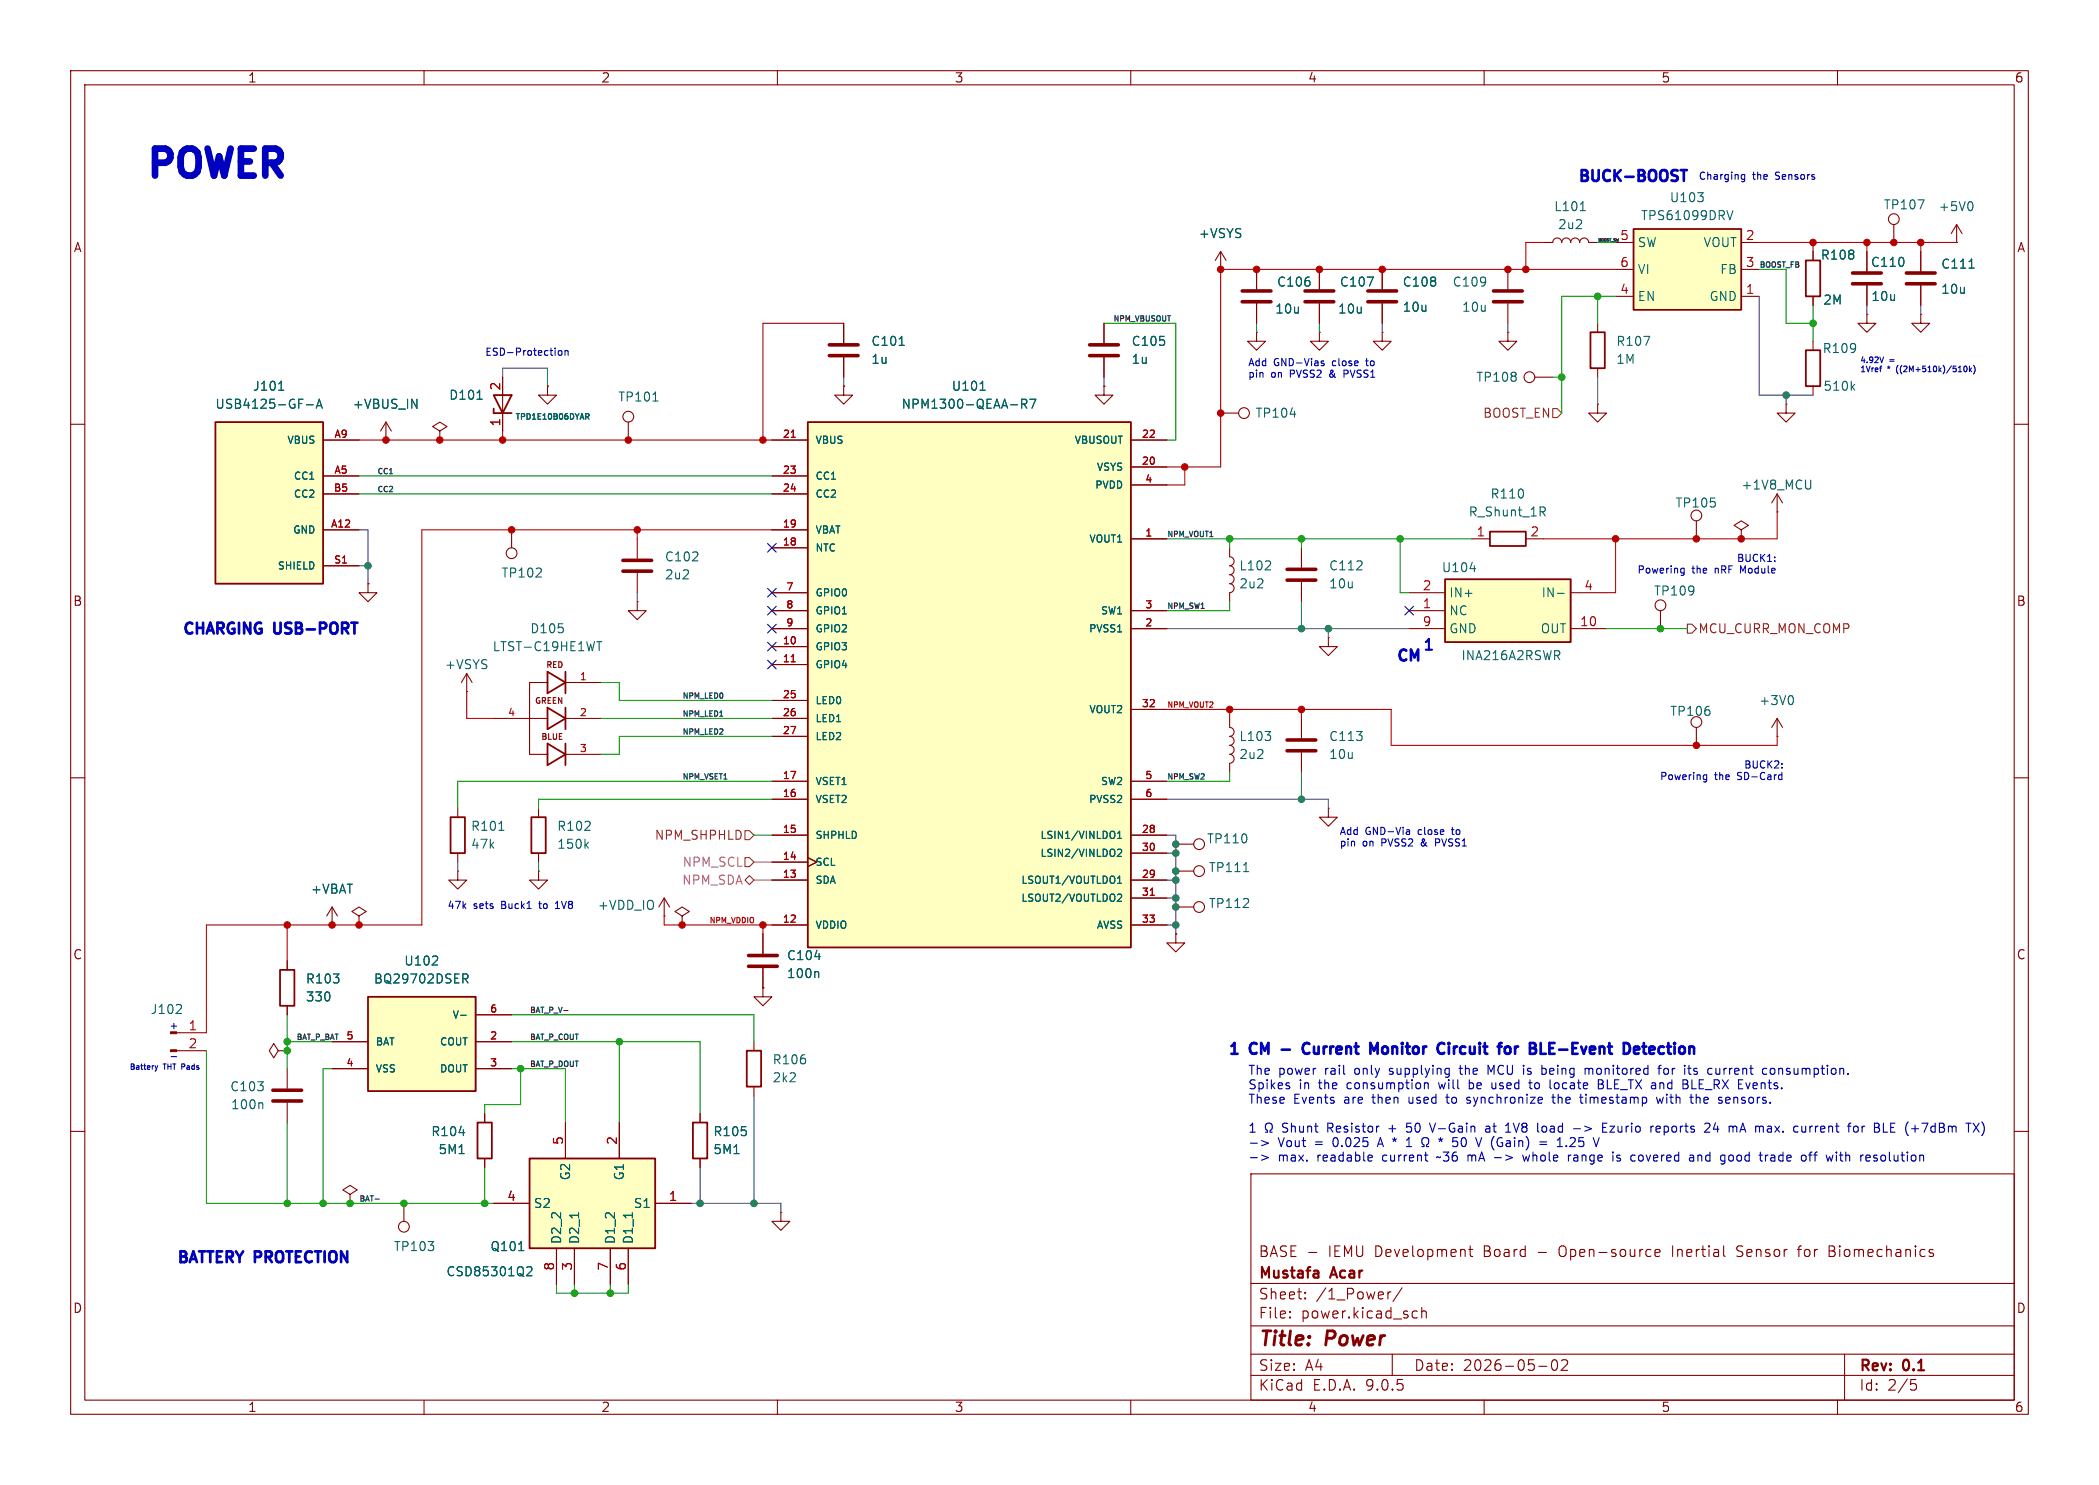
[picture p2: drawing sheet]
<svg xmlns="http://www.w3.org/2000/svg" width="297mm" height="210mm" viewBox="0 0 297 210" stroke-linecap="round" stroke-linejoin="round" font-family="sans-serif">
<g fill="none" stroke="#840000" stroke-width=".15">
<path d="M10 10h277v190h-277zM12 12h273v186h-273zM60 10v2M110 10v2M160 10v2M210 10v2M260 10v2M10 60h2M285 60h2M10 110h2M285 110h2M10 160h2"/>
<path d="M177 166h108v32h-108zM185.2 177.1h1.1M207.8 176.7h.6M208 176.2v1.3l.1 .1 .3 .1M234.2 177.2l.7-.1-.1-.3-.4-.1-.2 .2v.7l.2 .1 .4-.1M236.7 176.2v1.5M245.7 177.6l.6 .1M246 176.2l-.1 .1a.36 .36 0 0 0-.2 .3 .36 .36 0 0 0 .3 .3M254.3 176.7h.6M254.9 176.2l-.3 .1-.1 .1v1.3M258.8 176.9h.5M259.3 176.9l.2 .1"/>
<path d="M259.5 176.3l-.7-.1v1.5h.6M259.5 176.8l-.2 .1M273.5 177.3l.1 .1-.1 .2M285 160h2M60 198v2M110 198v2M160 198v2M177 194.5h108M177 191.5h108M177 187.5h108M177 181.5h108M182.5 186.3h.1l-.1 .1"/>
<path d="M182.5 186.3v.1M182.5 185.5v.1M182.5 185.5h.1l-.1 .1M184.7 183.6v.1M184.7 183.6h-.1l.1 .1M184.7 182.8v.1M184.7 182.8h-.1l.1 .1M196.8 182.7l-.3 .1-.1 .2M197 191.5v3M198.4 182.1l-1.3 2M200.1 185.4l.4 .1M200.5 186.3l-.4 .1"/>
<path d="M201.2 185.5a.37 .37 0 0 1 .6 .1v.8M201.2 184.9v1.5M210 198v2M217.7 193.2h1.2M219.7 192.4a.36 .36 0 0 1 .3-.1 .36 .36 0 0 1 .3 .3 .77 .77 0 0 1-.4 1.2 .91 .91 0 0 1-.2-1.4zM221 192.4l.2-.1 .5 .1a.41 .41 0 0 1 0 .5l-.8 .9h.9M260 198v2M261 191.5v6.5M270.4 195.1h.7M270.5 195.7h.4l.3 .3v.3l-.2 .2-.5 .1"/>
</g>
<path d="M204.5 81.9h17.7v8.9h-17.7z" fill="#ffffc2"/>
<path d="M204.5 81.9h17.7v8.9h-17.7z" fill="none" stroke="#840000" stroke-width=".25"/>
<path d="M119.4 54.6v1.3h1.2l-1.2 1.3-1.3-1.3h1.3M119.4 54.6h.1M119.4 45.7v2.8M119.4 50.5v2.8M156.2 54.6v1.3h1.3l-1.3 1.3-1.3-1.3h1.3M156.2 54.6h.1M199.4 88.9h5.1M199.4 83.8h5.1M199.4 86.4h5.1M222.2 88.9h5.1M222.2 83.8h5.1" fill="none" stroke="#840000" stroke-width=".15"/>
<path d="M127.2 48.8h.8M208 80.4h.8M220.4 83.9h.9" fill="none" stroke="#006464" stroke-width=".15"/>
<path d="M117.3 48.8h4.1M117.3 50.3h4.1" fill="none" stroke="#840000" stroke-width=".51"/>
<path d="M114.3 59.7h45.7v74.3h-45.7z" fill="#ffffc2"/>
<path d="M114.3 59.7h45.7v74.3h-45.7zM77.5 95l2.5 1.5-2.5 1.5zM80 95v3M77.5 100.1l2.5 1.5-2.5 1.5zM77.5 105.2l2.5 1.5-2.5 1.5zM80 100.1v3M80 105.2v3M98 158.8h2.1v5h-2.1zM105.7 148.6h2v5.1h-2z" fill="none" stroke="#840000" stroke-width=".25"/>
<g fill="none" stroke="#840000" stroke-width=".15">
<path d="M276.9 34.3h.1M276.9 31.8l-.8 1.2M276.9 31.8l.7 1.2M276.9 31.8v2.5M109.2 62.2h5.1M109.2 67.3h5.1M109.2 69.9h5.1M109.2 74.9h5.1M109.2 77.5h5.1M160 62.2h5.1M160 66h5.1M160 68.6h5.1"/>
<path d="M160 76.2h5.1M184.1 77.5v2.8M66 97.8h.1M66 95.3l-.7 1.2M66 95.3l.8 1.2M66 95.3v2.5M77.5 96.5h-2.6v10.2h2.6M80 96.5h5.1M109.2 83.8h5.1M109.2 86.4h5.1M109.2 88.9h5.1M109.2 91.4h5.1"/>
<path d="M109.2 94h5.1M109.2 99.1h5.1M160 86.4h5.1M160 88.9h5.1M184.1 82.3v2.8M69.8 101.6h7.7M80 101.6h5.1M80 106.7h5.1M109.2 101.6h5.1M109.2 104.1h5.1M109.2 110.5h5.1M109.2 113h5.1"/>
<path d="M109.2 118.1h5.1M160 110.5h5.1M160 113h5.1M160 118.1h5.1M160 100.3h5.1M166.4 119.4h2.5M109.2 124.5h5.1M109.2 130.8h5.1M109.2 121.9h5.1M114.3 121.3l1.3 .6-1.3 .7M160 124.5h5.1M160 130.8h5.1"/>
<path d="M160 120.7h5.1M160 127h5.1M99.1 157.5v1.3M106.7 147.3v1.3M106.7 153.7v1.2M99.1 163.8v1.3M110.5 171.5v1.2h1.3l-1.3 1.3-1.3-1.3h1.3M110.5 171.5h.1"/>
<circle cx="169.7" cy="119.4" r=".76"/>
</g>
<path d="M112 61.8h.5M112 93.6h.5M162.8 126.6h.5" fill="none" stroke="#a90000" stroke-width=".15"/>
<g fill="none" stroke="#006464" stroke-width=".15">
<path d="M278.9 28.5a.79 .79 0 0 1 0 1.3M138.7 55.2h.7M144.6 57.1h.6l.1-.2-.1-.3-.1-.1h-.5v1.2M144.9 57.1l.4 .6M145.7 56.5h.9l-.6 1.2M84.4 90.7h.7M84.8 90.7v1.3M157.6 117.6a.72 .72 0 0 1 0 .9M158.1 118.6h.6M158.1 117.8l.3-.2v1M158.1 124.2l.3-.3v1M158.1 120.2l.4-.1 .2 .3-.6 .7h.6"/>
<path d="M158.1 124.9h.6M158.3 126.4l.3 .1 .1 .2-.6 .8h.6M103.9 163.1h.7"/>
</g>
<path d="M182.1 80.5h4.1M182.1 82h4.1" fill="none" stroke="#840000" stroke-width=".51"/>
<path d="M74.9 163.8h17.8v12.7h-17.8z" fill="#ffffc2"/>
<path d="M255.5 49.5h2.1v5.1h-2.1zM63.8 115.6h2v5.1h-2zM75.2 115.6h2v5.1h-2zM67.6 158.8h2v5h-2zM74.9 163.8h17.8v12.7h-17.8z" fill="none" stroke="#840000" stroke-width=".25"/>
<g fill="none" stroke="#840000" stroke-width=".15">
<path d="M218.4 34.3h1.3a.64 .64 0 0 1 .6-.6 .64 .64 0 0 1 .7 .6 .64 .64 0 0 1 .6-.6 .64 .64 0 0 1 .6 .6 .64 .64 0 0 1 .7-.6 .64 .64 0 0 1 .6 .6 .64 .64 0 0 1 .7-.6 .64 .64 0 0 1 .6 .6h1.3M252.7 57.2v1.2h1.3l-1.3 1.3-1.2-1.3h1.2M252.7 57.2h.1M256.5 48.3v1.2M256.5 54.6v1.3M251.5 72.4h.1M251.5 69.9l-.8 1.2M251.5 69.9l.7 1.2M251.5 69.9v2.5M64.8 114.3v1.3M76.2 114.3v1.3M188 114.3v1.3h1.2l-1.2 1.2-1.3-1.2h1.3"/>
<path d="M188 114.3h.1M47 130.8h.1M47 128.3l-.8 1.2M47 128.3l.8 1.2M47 128.3v2.5M50.8 129.5l1-.6-1-.6-1 .6 1 .6v1.3M50.8 130.8h.1M64.8 123.2v1.3h1.2l-1.2 1.2-1.3-1.2h1.3M64.8 123.2h.1M64.8 120.7v1.2M76.2 123.2v1.3h1.3l-1.3 1.2-1.3-1.2h1.3M76.2 123.2h.1"/>
<path d="M76.2 120.7v1.2M94 129.5h.1M94 127l-.8 1.3M94 127l.7 1.3M94 127v2.5M96.5 129.5l1-.6-1-.6-1 .6 1 .6v1.3M96.5 130.8h.1M107.9 139.7v1.3h-1.2l1.2 1.2 1.3-1.2h-1.3M107.9 139.7h.1M107.9 132.1v2.8M107.9 136.9v2.8M166.4 132.1v1.3h1.2l-1.2 1.2-1.3-1.2h1.3"/>
<path d="M166.4 132.1h.1M40.6 151.1v2.8M40.6 156v2.8M68.6 157.5v1.3M80 158.8v5M87.6 158.8v5M68.6 163.8v1.3M69.8 170.2h5.1M78.7 176.5v5.1M81.3 176.5v5.1M86.4 176.5v5.1M88.9 176.5v5.1"/>
<path d="M92.7 170.2h5.1"/>
</g>
<g fill="none" stroke="#006464" stroke-width=".15">
<path d="M223.6 29.8h.7M262.1 54.7l.3 .5M262.4 54.3l-.4 .5M256.2 67.9v1l-.2 .3M70.6 117.4h.7M82.9 119.5l.4 .5M83.3 119.1l-.5 .5M115.3 135.3h.8M115.7 137.4l.1 .2v.6M37 155.9l.2 .2v.7M65 160.2h.7M65 163.1h.7"/>
<path d="M73.4 176.9h.7M74.6 179.2l.4-.1 .2 .2 .1 .2-.1 .2-.7 .7h.8M81.9 171.5v.7M89.5 171.5v.7"/>
</g>
<path d="M105.9 135.1h4.1M105.9 136.7h4.1M38.6 154.2h4.1M38.6 155.7h4.1" fill="none" stroke="#840000" stroke-width=".51"/>
<path d="M52.1 141h15.2v13.3h-15.2z" fill="#ffffc2"/>
<path d="M225 47h2.1v5.1h-2.1zM210.8 75.2h5.1v2h-5.1zM39.6 137.2h2.1v5h-2.1zM52.1 141h15.2v13.3h-15.2z" fill="none" stroke="#840000" stroke-width=".25"/>
<g fill="none" stroke="#840000" stroke-width=".15">
<path d="M54.6 59.7l-.8 1.3M54.6 59.7l.8 1.3M54.6 59.7v2.5M217.2 53.3h2.5M226.1 57.2v1.2h-1.3l1.3 1.3 1.2-1.3h-1.2M226.1 57.2h.1M226.1 45.7v1.3M226.1 52.1v1.2M54.6 62.2h.1M62.2 61l1-.7-1-.6-1 .6 1 .7v1.2M62.2 62.2h.1M72.4 74.9v2.6"/>
<path d="M90.2 76.2v2.8M208.3 76.2h2.5M215.9 76.2h2.5M240 73.7v2.5M246.4 74.9l1-.6-1-.6-1 .6 1 .6v1.3M246.4 76.2h.1M52.1 82.6v1.2h1.2l-1.2 1.3-1.3-1.3h1.3M52.1 82.6h.1M90.2 85.1v1.3h1.2l-1.2 1.2-1.3-1.2h1.3M90.2 85.1h.1M90.2 81v2.8M234.9 86.4v2.5"/>
<path d="M40.6 135.9v1.3M166.4 123.2h2.5M25 146.1h4.2M25 148.6h4.2M39.4 148.6l-.7-1-.6 1 .6 1 .7-1h1.2M40.6 148.6h.1M40.6 142.2v1.3M47 147.3h5.1M47 151.1h5.1M67.3 143.5h5.1M67.3 147.3h5.1M67.3 151.1h5.1"/>
<path d="M49.5 168.9l1-.6-1-.7-1 .7 1 .6v1.3M49.5 170.2h.1M57.1 170.2v2.5"/>
<circle cx="216.4" cy="53.3" r=".76"/>
<circle cx="72.4" cy="78.2" r=".76"/>
<circle cx="240" cy="72.9" r=".76"/>
<circle cx="234.9" cy="85.6" r=".76"/>
<circle cx="169.7" cy="123.2" r=".76"/>
<circle cx="57.1" cy="173.5" r=".76"/>
</g>
<path d="M58.3 56.5l.7 1.2v-1.2M232.6 47.6h.8l-.5 1.2M217.9 71.7h.5l.3 .2-.2 .4-.6 .1M218.2 72.4l.5 .6M61.1 136.5h.8M61.9 135.3v.4M65.5 137.7h.5l.2 .3-.1 .3-.6 .1M65.8 138.4l.4 .6M176 123.3h.7M25.6 142.1l.1 .2-.1 .3-.7 .7h.8M65.2 143.6h.8" fill="none" stroke="#006464" stroke-width=".15"/>
<path d="M24.1 148.5h.9v.2h-.9z" fill="#840000" stroke="#840000" stroke-width=".15"/>
<path d="M88.1 79.2h4.1M88.1 80.8h4.1" fill="none" stroke="#840000" stroke-width=".51"/>
<path d="M231.1 32.4h15.3v11.4h-15.3z" fill="#ffffc2"/>
<path d="M231.1 32.4h15.3v11.4h-15.3zM255.5 36.8h2.1v5.1h-2.1z" fill="none" stroke="#840000" stroke-width=".25"/>
<g fill="none" stroke="#840000" stroke-width=".15">
<path d="M172.7 38.1h.1M172.7 35.6l-.7 1.2M172.7 35.6l.8 1.2M172.7 35.6v2.5M177.8 38.1v2.8M186.7 38.1v2.8M195.6 38.1v2.8M213.4 38.1v2.8M228.6 34.3h2.5M228.6 38.1h2.5M246.4 34.3h2.5M246.4 38.1h2.5"/>
<path d="M256.5 35.6v1.2M264.2 35.6v2.8M268 31.8v2.5M271.8 35.6v2.8M88.9 59.7v2.5M172.7 58.4h2.6M177.8 42.9v2.8M186.7 42.9v2.8M195.6 47v1.3h1.2l-1.2 1.2-1.3-1.2h1.3M195.6 47h.1M195.6 42.9v2.8M213.4 47v1.3h1.2l-1.2 1.2-1.3-1.2h1.3"/>
<path d="M213.4 47h.1M213.4 42.9v2.8M228.6 41.9h2.5M246.4 41.9h2.5M256.5 41.9v1.3M264.2 44.5v1.2h-1.3l1.3 1.3 1.2-1.3h-1.2M264.2 44.5h.1M264.2 40.4v2.8M271.8 44.5v1.2h-1.3l1.3 1.3 1.2-1.3h-1.2M271.8 44.5h.1M271.8 40.4v2.8M174 77.5v1.2a.63 .63 0 0 1 .6 .7 .63 .63 0 0 1-.6 .6 .64 .64 0 0 1 .6 .6 .64 .64 0 0 1-.6 .7"/>
<path d="M174 81.3a.63 .63 0 0 1 .6 .6 .63 .63 0 0 1-.6 .6M174 82.6a.63 .63 0 0 1 .6 .6 .63 .63 0 0 1-.6 .6M174 83.8v1.3M188 90.2v1.2h1.2l-1.2 1.3-1.3-1.3h1.3M188 90.2h.1M174 101.6v1.3a.63 .63 0 0 1 .6 .6 .63 .63 0 0 1-.6 .6 .64 .64 0 0 1 .6 .7 .64 .64 0 0 1-.6 .6 .64 .64 0 0 1 .6 .6 .64 .64 0 0 1-.6 .7M174 106.7a.63 .63 0 0 1 .6 .6 .63 .63 0 0 1-.6 .6M174 108v1.2M184.1 101.6v2.8M184.1 106.4v2.8M240 102.9v2.5M251.5 104.1h.1"/>
<path d="M251.5 101.6l-.8 1.3M251.5 101.6l.7 1.3M251.5 101.6v2.5M166.4 128.3h2.5"/>
<circle cx="268" cy="31" r=".76"/>
<circle cx="88.9" cy="58.9" r=".76"/>
<circle cx="176" cy="58.4" r=".76"/>
<circle cx="240" cy="102.1" r=".76"/>
<circle cx="169.7" cy="128.3" r=".76"/>
</g>
<g fill="none" stroke="#006464" stroke-width=".15">
<path d="M193.5 39.2h.8l-.5 1.3M240.2 27.2h.8l-.4 .5M240.9 27.9v.5M244.4 29.8l.4 1.3 .4-1.3M271.4 28.3h.8l-.5 1.2M278.6 37.9h.7M92.4 56.7h.7M182.6 58.6h.7M179.7 79.4v.5M179 80.6h.8M253.5 98.4a.79 .79 0 0 1 0 1.2M179 103.4h.8l-.4 .5"/>
<path d="M179.7 104.1v.5"/>
</g>
<g fill="none" stroke="#840000" stroke-width=".51">
<path d="M262.1 38.6h4.1M269.7 38.6h4.1M175.8 41.1h4M175.8 42.7h4M184.7 41.1h4M184.7 42.7h4M193.5 41.1h4.1M193.5 42.7h4.1M211.3 41.1h4.1M211.3 42.7h4.1M262.1 40.1h4.1M269.7 40.1h4.1"/>
<path d="M182.1 104.6h4.1M182.1 106.2h4.1"/>
</g>
<path d="M30.5 59.7h15.2v22.9h-15.2z" fill="#ffffc2"/>
<path d="M30.5 59.7h15.2v22.9h-15.2zM69.8 55.9h2.6l-1.3 2.5zM69.8 57.8v.6h2.6" fill="none" stroke="#840000" stroke-width=".25"/>
<g fill="none" stroke="#840000" stroke-width=".15">
<path d="M172.7 38.1h.1M177.8 38.1v2.8M186.7 38.1v2.8M195.6 38.1v2.8M256.5 35.6v1.2M264.2 35.6v2.8M271.8 35.6v2.8M71.1 53.3v7.7M77.5 54.6v1.3h1.2l-1.2 1.3-1.3-1.3h1.3M77.5 54.6h.1M119.4 54.6h.1M119.4 45.7v2.8"/>
<path d="M119.4 50.5v2.8M156.2 54.6h.1M156.2 45.7v2.8M156.2 50.5v2.8M177.8 47v1.3h1.3l-1.3 1.2-1.3-1.2h1.3M177.8 47h.1M177.8 42.9v2.8M186.7 47v1.3h1.3l-1.3 1.2-1.3-1.2h1.3M186.7 47h.1M186.7 42.9v2.8M195.6 42.9v2.8M256.5 41.9v1.3"/>
<path d="M264.2 40.4v2.8M271.8 40.4v2.8M45.7 62.2h5.1M45.7 67.3h5.1M45.7 69.9h5.1M45.7 74.9h5.1M54.6 62.2h.1M109.2 62.2h5.1M109.2 67.3h5.1M109.2 69.9h5.1M109.2 74.9h5.1M109.2 77.5h5.1"/>
<path d="M160 62.2h5.1M160 66h5.1M160 68.6h5.1M160 76.2h5.1M45.7 80h5.1M52.1 82.6h.1M109.2 83.8h5.1M109.2 86.4h5.1M109.2 88.9h5.1M109.2 91.4h5.1M109.2 94h5.1M109.2 99.1h5.1"/>
<path d="M160 86.4h5.1M160 88.9h5.1M109.2 101.6h5.1M109.2 104.1h5.1M109.2 110.5h5.1M109.2 113h5.1M109.2 118.1h5.1M160 110.5h5.1M160 113h5.1M160 118.1h5.1M160 100.3h5.1M40.6 135.9v1.3"/>
<path d="M47 130.8h.1M50.8 130.8h.1M107.9 139.7h.1M107.9 132.1v2.8M107.9 136.9v2.8M109.2 124.5h5.1M109.2 130.8h5.1M109.2 121.9h5.1M114.3 121.3l1.3 .6-1.3 .7M160 124.5h5.1M160 130.8h5.1M160 120.7h5.1"/>
<path d="M160 127h5.1M166.4 132.1h.1M40.6 142.2v1.3M47 147.3h5.1M47 151.1h5.1M67.3 143.5h5.1M67.3 147.3h5.1M67.3 151.1h5.1M68.6 157.5v1.3M80 158.8v5M87.6 158.8v5M99.1 157.5v1.3"/>
<path d="M68.6 163.8v1.3M69.8 170.2h5.1M78.7 176.5v5.1M81.3 176.5v5.1M86.4 176.5v5.1M88.9 176.5v5.1M92.7 170.2h5.1M99.1 163.8v1.3"/>
</g>
<g fill="none" stroke="#006464" stroke-width=".15">
<path d="M193.5 39.2h.8l-.5 1.3M278.6 37.9h.7M39.4 55.2h.8M43.4 57.2h.9M44.8 57.7l.4-1.2 .4 1.2M44.9 57.4h.6M58.3 56.5l.7 1.2v-1.2M67.5 56.5h.7M82.9 58.5h.3l.1 .1v.3h-.4M83.1 58.9l.2 .4M127.2 48.8h.8M138.7 55.2h.7"/>
<path d="M144.6 57.1h.6l.1-.2-.1-.3-.1-.1h-.5v1.2M144.9 57.1l.4 .6M145.7 56.5h.9l-.6 1.2M157.6 117.6a.72 .72 0 0 1 0 .9M158.1 118.6h.6M158.1 117.8l.3-.2v1M61.1 136.5h.8M61.9 135.3v.4M65.5 137.7h.5l.2 .3-.1 .3-.6 .1M65.8 138.4l.4 .6M115.3 135.3h.8M115.7 137.4l.1 .2v.6"/>
<path d="M158.1 124.2l.3-.3v1M158.1 120.2l.4-.1 .2 .3-.6 .7h.6M158.1 124.9h.6M158.3 126.4l.3 .1 .1 .2-.6 .8h.6M65.2 143.6h.8M65 160.2h.7M65 163.1h.7M73.4 176.9h.7M74.6 179.2l.4-.1 .2 .2 .1 .2-.1 .2-.7 .7h.8M81.9 171.5v.7M89.5 171.5v.7M103.9 163.1h.7"/>
</g>
<path d="M154.2 48.8h4M154.2 50.3h4" fill="none" stroke="#840000" stroke-width=".51"/>
<path d="M219.7 57.8h.6l.7 .6-.7 .7h-.6zM105.4 117.5h.6l.7 .6-.7 .6h-.6zM105.4 124.5l.6-.7 .7 .7-.7 .6zM105.4 121.3h.6l.7 .6-.7 .7h-.6z" fill="none" stroke="#725600" stroke-width=".15"/>
<path d="M238.8 88.3h.6l.6 .6-.6 .6h-.6z" fill="none" stroke="#725600" stroke-width=".16"/>
<path d="M79.8 142.9h.6M53.1 169.6h.6" fill="none" stroke="#0f0f0f" stroke-width=".15"/>
<g fill="none" stroke="#c20000" stroke-width=".15">
<path d="M218.4 34.3h-2.5v3.8M228.6 38.1h-55.9v27.9h-7.6M248.9 34.3h28M256.5 34.3v1.3M264.2 34.3v1.3M271.8 34.3v1.3M119.4 45.7h-11.5v16.5M50.8 62.2h58.4M71.1 61v1.2M90.2 74.9v1.3M109.2 74.9h-49.5v55.9h-30.5v15.3M167.6 66v2.6h-2.5"/>
<path d="M228.6 76.2v7.6h-1.3M251.5 72.4v3.8h-33.1M66 97.8v3.8h3.8M165.1 100.3h31.7v5.1h54.7v-1.3M174 100.3v1.3M184.1 100.3v1.3M40.6 130.8v5.1M94 129.5v1.3h15.2M107.9 130.8v1.3"/>
</g>
<g fill="none" stroke="#484848" stroke-width=".15">
<path d="M71.1 53.3v-1.2h6.4v2.5M119.4 53.3v1.3M156.2 53.3v1.3M177.8 45.7v1.3M186.7 45.7v1.3M195.6 45.7v1.3M213.4 45.7v1.3M226.1 53.3v3.9M248.9 41.9v14h7.6M252.7 55.9v1.3M264.2 43.2v1.3M271.8 43.2v1.3"/>
<path d="M50.8 74.9h1.3v7.7M50.8 80h1.3M90.2 83.8v1.3M165.1 88.9h34.3M184.1 85.1v3.8M188 88.9v1.3M165.1 118.1h1.3v14M165.1 113h22.9v1.3M184.1 109.2v3.8M64.8 121.9v1.3M76.2 121.9v1.3M165.1 127h1.3"/>
<path d="M165.1 124.5h1.3M165.1 130.8h1.3M165.1 120.7h1.3M106.7 154.9v15.3M97.8 170.2h12.7v1.3M99.1 165.1v5.1"/>
</g>
<g fill="none" stroke="#009600" stroke-width=".15">
<path d="M226.1 34.3h2.5M248.9 38.1h3.8v7.6h3.8M156.2 45.7h10.2v16.5h-1.3M219.7 53.3h1.3M226.1 41.9v3.8M228.6 41.9h-7.6v16.5M256.5 43.2v5.1M50.8 69.9h58.4M50.8 67.3h58.4M165.1 76.2h43.2M174 76.2v1.3M184.1 76.2v1.3"/>
<path d="M198.1 76.2v7.6h1.3M85.1 96.5h2.5v2.6h21.6M174 85.1v1.3h-8.9M227.3 88.9h11.5M85.1 101.6h24.1M106.7 118.1h2.5M109.2 110.5h-44.4v3.8M109.2 104.1h-21.6v2.6h-2.5M109.2 113h-33v1.3M174 109.2v1.3h-8.9M29.2 148.6v21.6h40.6M40.6 143.5v7.6"/>
<path d="M40.6 158.8v11.4M40.6 147.3h6.4M47 151.1h-1.3v19.1M72.4 147.3h26.7v10.2M72.4 151.1h7.6v7.7M72.4 143.5h34.3v3.8M73.7 151.1v5.1h-5.1v1.3M87.6 147.3v11.5M68.6 165.1v5.1M78.7 181.6v1.3h10.2v-1.3M81.3 181.6v1.3M86.4 181.6v1.3"/>
</g>
<path d="M106.7 121.9h2.5M106.7 124.5h2.5" fill="none" stroke="#c200c2" stroke-width=".15"/>
<g fill="none" stroke="#000084" stroke-width=".15">
<path d="M108.6 76.9l1.2 1.2M109.8 76.9l-1.2 1.2M108.6 88.3l1.2 1.2M108.6 93.4l1.2 1.2M108.6 90.8l1.2 1.2M108.6 85.8l1.2 1.2M108.6 83.2l1.2 1.2M109.8 88.3l-1.2 1.2M109.8 93.4l-1.2 1.2M109.8 90.8l-1.2 1.2M109.8 85.8l-1.2 1.2M109.8 83.2l-1.2 1.2"/>
<path d="M198.8 85.8l1.2 1.2M200 85.8l-1.2 1.2"/>
</g>
<g fill="none" stroke="#0000c2" stroke-width=".15">
<path d="M246.4 25.3l.2 .1 .3-.1M246.9 24.7v.8l-.2 .2-.3-.1M246.9 24.7h-.3l-.2 .1M79.1 49.6h.2l.2 .2v.3l-.2 .2-.2-.1-.1-.1zM80 49.7l.1-.1h.2l.1 .7M80 49.6v.7M187 51.3l.4 .2-.1 .2h-.3M187 51.1h.3M190.2 52.3v1.1M190.2 52.9h.4M193.2 51h.4M265.9 52h.4"/>
<path d="M266.5 50.5l-.2 .8M277.9 51.8h.2a.43 .43 0 0 1 .2 .4 .43 .43 0 0 1-.2 .4l-.2-.3zM278.7 51.8v.8M278.7 52.3l.3 .3M279 52l-.3 .3M279.2 51.7a.92 .92 0 0 1 0 1.2M251.1 79.3v.1M251.1 78.8v.1M237.9 80.9l.1 .1h.3M238.3 80.4v.8l-.2 .2-.2-.1M238.3 80.4h-.3l-.1 .1M199.3 117.3l.2 .2v.5"/>
<path d="M199.5 118h-.4M199.5 117.6h-.4M203.1 118.6v1M203.1 119.2h.4M205.4 117.3h.3M241.1 110.2h.1h.3M241.5 109.6v.8l-.2 .2-.2-.1M241.5 109.6h-.3l-.1 .1M251.8 109.6h.3M252.1 108.5v.1M252.1 108v.1M252.1 110.2h-.3"/>
<path d="M252.1 109.2v1M76.2 127.8h.4M78.6 128.5h.6M78.6 127.8l.3-.3v1M21.9 150.7l.2 .5M22.1 151.2l-.2 .3M22.3 150.7l-.2 .5M24.2 149.4h.8M25.7 150.9h.3M26 150.5h-.3v.7"/>
</g>
<g fill="none" stroke="#0000c2" stroke-width=".38">
<path d="M237.8 24.1h.9M238.3 24.1v1.5M174.2 149h.9M181.4 148.4h1.1M185.3 147.6a.61 .61 0 0 0-.8 0 .61 .61 0 0 0-.2 .8 .57 .57 0 0 0 .3 .6 .57 .57 0 0 0 .7-.1M194.4 148.6l.5-1.1v1.5M196.1 148a.41 .41 0 0 0-.5 .3v.4a.41 .41 0 0 0 .5 .3M205 147.5v.1M205 148v1M205 147.5l-.1 .1h.1M205 147.5l.1 .1h-.1M205.7 148v1"/>
<path d="M206.2 148l-.3 .1-.2 .2M214.4 148v1M214.8 148l-.3 .1-.1 .2M219.2 149h.8M219.2 147.5h.8M220.6 148.4h1.2M233.4 148.5l.7-.1-.1-.3-.4-.1-.2 .2 .1 .8h.1h.4M235.3 148h-.3l-.3 .3 .1 .6 .2 .1h.3"/>
</g>
<g fill="none" stroke="#0000c2" stroke-width=".16">
<path d="M182.3 153.6l.2 .1-.2 .3M199 160l.2 .1h.3M199.7 158.8h-.6l-.1 .6 .2-.1h.3M201.6 153.1v.9M201.6 153.2h.1M202 153.2l.1 .8M202.3 158.8l.4 1.3 .4-1.3M203.5 153.1l.3 .9M204.6 155.2h.5M204.8 154.7v1.1l.1 .2M206.4 151.1h.5M206.6 150.7v1l.2 .2"/>
<path d="M207.5 156h.5M207.9 152.7v1.3M207.9 153.9l.4 .1M208 155.2h-.3l-.2 .2 .1 .1 .4 .2M208.3 153.1l-.4 .1M210.3 159.3h.4l.1 .8M210.8 159.6h-.4a.25 .25 0 0 0-.2 .3 .25 .25 0 0 0 .2 .2l.4-.1M211.1 153.8l.2 .2 .3-.1M211.4 150.7l-.4 .9-.4-.9v1.2M216.3 153.1h.5M216.5 152.7v1.1v.1l.3 .1M218.5 151.1l.3 .2v.4l-.3 .2"/>
<path d="M218.7 159.3h-.3l-.2 .2v.5l.2 .1 .3-.1M219.6 155.2h.5M219.8 154.7v1.1v.2h.3M220.1 153.2l-.2 .2v.3l.2 .2 .3 .1M222.7 159.6h.9M223.5 155.2h.5M223.9 156h.1M224.3 151.1h.4l.1 .2M224.4 155.2v.8M224.8 151.3l.2-.2h.3l.1 .8M224.8 151.3v.6M226.2 152.7v1.3h.4l.3-.3a.33 .33 0 0 0-.3-.4"/>
<path d="M226.2 153.3h.4M226.8 152.8v.3l-.2 .2M226.8 159.4h.4M227.4 158.8h-.6v1.3h.6M227.8 159.3h.7l-.7 .8h.7M234.3 159.9l.2 .2 .4-.1M234.3 159.4l.2-.1h.3l.1 .1v.2l-.6 .1M234.4 155.2l.2 .8 .3-.6 .2 .6 .3-.8M234.6 151.1h.5M235.1 150.7h-.3v.1v1.1M236 151.2l-.3-.1-.3 .2v.4l.1 .2h.3l.2-.1M238.8 151.1h.5"/>
<path d="M239.2 151.9h.1M239.4 152.7v1.3h.6M239.6 151.9h.4M240 151.1h-.3l-.1 .2 .1 .1 .3 .1M240 155.3l.4-.1 .2 .2M240 154.7v1.3M241.9 159v.4M242.7 158.8l-.3 .9h.8M242.8 151.1l.1 .8h.3l.1-.1M243 159.3v.8M243.3 151.1v.8M244.7 155.2h-.3l-.2 .2v.6h.5"/>
<path d="M244.8 155.5l-.6 .1M246.3 159.7h.6M247.6 153.1l-.3 .9M250.5 151.2l.2-.1 .4 .1v.5l-.1 .2h-.3l-.2-.1zM250.6 159.3l.1 .8M250.7 159.6h-.2M256.1 159.3v.8M256.5 159.3h-.3l-.1 .2M263.5 159.3v.8M263.8 159.3h-.2l-.1 .2M267.5 158.8h.6M267.5 159.4h.5"/>
<path d="M271.9 158.8h.9l-.6 1.3M280.4 158.7a1.46 1.46 0 0 1 0 1.9M176.9 161.7h1M176.9 163.7h1M178.5 161.3l1 .4-1 .3M178.5 163.4l1 .3-1 .4M179.1 160.1h.3v-.2a.54 .54 0 0 1-.3-.8 .54 .54 0 0 1 .7-.2 .58 .58 0 0 1-.1 1v.2h.3M180.9 160.9l.4 1.3 .4-1.3M182.1 161.4l.2-.1 .4 .1v.5l-.1 .2-.3 .1-.2-.2zM183.3 161.3v.8l.3 .1 .2-.2M183.8 161.3v.9M184.3 161.3h.4"/>
<path d="M184.4 160.9v1.1l.1 .1 .2 .1M188.7 161a.69 .69 0 0 0 .3 1.2l.2-.2 .1-.3-.1-.7M189.9 162v.2M190.5 161a.69 .69 0 0 0 .3 1.2l.2-.2 .1-.3-.1-.7M192.3 161v.4l-.7 .8h.8M192.9 160.9l-.1 .6 .2-.1h.4l.2 .2v.3l-.3 .3h-.3l-.2-.2M193.7 163.4h.4l.1 .3-.6 .1M194.1 164.1l-.4 .1M195.3 160.9l-.4 1.3M199 162.2h.7M199 161.2l.4-.3v1.3M201.4 160.9a.58 .58 0 0 0 .1 1v.3h-.3"/>
<path d="M201.6 163.4h.4M201.9 164.2h.1M202 160.9a.58 .58 0 0 1-.1 1v.3h.3M203.4 163.6l-.2 .1M203.5 161.1l.3 .1M203.8 160.9v.3M203.8 161.2l-.1 .2M203.8 161.2l.2 .2M204.2 161.1l-.4 .1M206.9 161a.69 .69 0 0 0 .3 1.2l.2-.2 .1-.3-.1-.7M207.7 163.4v.8M208.1 163.4l-.4 .1"/>
<path d="M208.8 160.9l.4 1.3 .5-1.3M211.5 163.7h.9M213 160.1h.8M215.5 163.4l.2 .8 .2-.6 .3 .6M217.9 161.5h.9M217.9 161.9h.9M220.5 161.2l.2-.3v1.3M221.9 163.4v.8M222.3 163.4h-.2l-.2 .2M222.8 163.4h-.1M222.8 163.7a.25 .25 0 0 0-.2 .3 .25 .25 0 0 0 .2 .2M222.8 161.4l-.7 .8h.8"/>
<path d="M229.2 163.4h-.3l-.1 .1v.2l.4 .1v.3h-.4M232.1 163.4l-.3 .2v.4l.3 .2M239.2 163.4h.4v.8M239.6 163.7h-.4M239.6 164.1l-.4 .1M240.3 163.4v.8M240.6 163.4l-.3 .1M241.2 160.1h.7M244.6 164l.3 .2 .3-.1 .1-.1M244.6 163.6l.3-.2h.3l.1 .2M246.2 160.1l.4-1.3 .4 1.3M250.6 163.4h.5"/>
<path d="M250.7 160l-.2 .1M251 163.7h-.3a.25 .25 0 0 0-.2 .3 .25 .25 0 0 0 .2 .2h.3M255.9 163.4h.5M256.4 162.9l-.2 .1-.1 .1M256.6 163.4h.5M257.1 162.9l-.2 .1-.1 .1v1.1M260.3 163.4h.5M260.5 162.9v1.1v.1l.3 .1M265.6 163.4h-.3l-.2 .1 .1 .2 .4 .1v.3h-.5M267.5 160.1h.6"/>
</g>
<path d="M112 61.8h.5M112 93.6h.5M162.8 126.6h.5" fill="none" stroke="#a90000" stroke-width=".15"/>
<g fill="#484848" stroke="#484848" stroke-width=".15">
<circle cx="184.1" cy="113" r=".46"/>
<circle cx="166.4" cy="123.2" r=".46"/>
<circle cx="166.4" cy="124.5" r=".46"/>
<circle cx="166.4" cy="128.3" r=".46"/>
<circle cx="166.4" cy="127" r=".46"/>
<circle cx="166.4" cy="120.7" r=".46"/>
<circle cx="166.4" cy="119.4" r=".46"/>
<circle cx="166.4" cy="130.8" r=".46"/>
<circle cx="252.7" cy="55.9" r=".46"/>
<circle cx="188" cy="88.9" r=".46"/>
<circle cx="184.1" cy="88.9" r=".46"/>
<circle cx="52.1" cy="80" r=".46"/>
<circle cx="106.7" cy="170.2" r=".46"/>
<circle cx="99.1" cy="170.2" r=".46"/>
</g>
<g fill="#009600" stroke="#009600" stroke-width=".15">
<circle cx="226.1" cy="41.9" r=".46"/>
<circle cx="256.5" cy="45.7" r=".46"/>
<circle cx="221" cy="53.3" r=".46"/>
<circle cx="174" cy="76.2" r=".46"/>
<circle cx="234.9" cy="88.9" r=".46"/>
<circle cx="184.1" cy="76.2" r=".46"/>
<circle cx="198.1" cy="76.2" r=".46"/>
<circle cx="40.6" cy="170.2" r=".46"/>
<circle cx="49.5" cy="170.2" r=".46"/>
<circle cx="57.1" cy="170.2" r=".46"/>
<circle cx="45.7" cy="170.2" r=".46"/>
<circle cx="40.6" cy="148.6" r=".46"/>
<circle cx="40.6" cy="147.3" r=".46"/>
<circle cx="68.6" cy="170.2" r=".46"/>
<circle cx="87.6" cy="147.3" r=".46"/>
<circle cx="81.3" cy="182.9" r=".46"/>
<circle cx="86.4" cy="182.9" r=".46"/>
<circle cx="73.7" cy="151.1" r=".46"/>
</g>
<g fill="#c20000" stroke="#c20000" stroke-width=".15">
<circle cx="215.9" cy="38.1" r=".46"/>
<circle cx="213.4" cy="38.1" r=".46"/>
<circle cx="186.7" cy="38.1" r=".46"/>
<circle cx="177.8" cy="38.1" r=".46"/>
<circle cx="172.7" cy="38.1" r=".46"/>
<circle cx="172.7" cy="58.4" r=".46"/>
<circle cx="167.6" cy="66" r=".46"/>
<circle cx="195.6" cy="38.1" r=".46"/>
<circle cx="228.6" cy="76.2" r=".46"/>
<circle cx="240" cy="76.2" r=".46"/>
<circle cx="246.4" cy="76.2" r=".46"/>
<circle cx="174" cy="100.3" r=".46"/>
<circle cx="184.1" cy="100.3" r=".46"/>
<circle cx="240" cy="105.4" r=".46"/>
<circle cx="268" cy="34.3" r=".46"/>
<circle cx="271.8" cy="34.3" r=".46"/>
<circle cx="256.5" cy="34.3" r=".46"/>
<circle cx="264.2" cy="34.3" r=".46"/>
<circle cx="88.9" cy="62.2" r=".46"/>
<circle cx="62.2" cy="62.2" r=".46"/>
<circle cx="54.6" cy="62.2" r=".46"/>
<circle cx="71.1" cy="62.2" r=".46"/>
<circle cx="107.9" cy="62.2" r=".46"/>
<circle cx="40.6" cy="130.8" r=".46"/>
<circle cx="96.5" cy="130.8" r=".46"/>
<circle cx="47" cy="130.8" r=".46"/>
<circle cx="50.8" cy="130.8" r=".46"/>
<circle cx="107.9" cy="130.8" r=".46"/>
<circle cx="90.2" cy="74.9" r=".46"/>
<circle cx="72.4" cy="74.9" r=".46"/>
</g>
<text font-size="5.3" fill="#0000c2" x="20" y="26.5">POWER</text>
<g font-size="2.8" fill="#840000">
<text x="178" y="190.9">Title:</text>
<text x="187.7" y="190.9">Power</text>
</g>
<g font-size="2.1" fill="#0000c2">
<text x="223" y="26.2">BUCK-BOOST</text>
<text x="25.6" y="90.2">CHARGING</text>
<text x="38.9" y="90.2">USB-PORT</text>
<text x="197.3" y="94">CM</text>
<text x="201.2" y="92.4">1</text>
<text x="173.5" y="149.7">1</text>
<text x="177" y="149.7">CM</text>
<text x="186.1" y="149.7">Current</text>
<text x="196.5" y="149.7">Monitor</text>
<text x="206.9" y="149.7">Circuit</text>
<text x="216.4" y="149.7">for</text>
<text x="221.6" y="149.7">BLE-Event</text>
<text x="235.7" y="149.7">Detection</text>
<text x="24.8" y="179.1">BATTERY PROTECTION</text>
</g>
<g font-size="2.1" fill="#840000">
<text x="178" y="178">BASE -</text>
<text x="188" y="178">IEMU Development</text>
<text x="210.2" y="178">Board</text>
<text x="218" y="178">-</text>
<text x="221.2" y="178">Open-source</text>
<text x="237.3" y="178">Inertial</text>
<text x="246.6" y="178">Sensor</text>
<text x="255.5" y="178">for</text>
<text x="259.9" y="178">Biomechanics</text>
<text x="178" y="184">Sheet:</text>
<text x="178" y="181.2">Mustafa</text>
<text x="186.2" y="184">/1_Power/</text>
<text x="188.5" y="181.2">Acar</text>
<text x="178" y="186.7">File:</text>
<text x="184.1" y="186.7">power.kicad_sch</text>
<text x="178" y="196.9">KiCad</text>
<text x="178" y="194.1">Size:</text>
<text x="184.7" y="194.1">A4</text>
<text x="185.7" y="196.9">E.D.A.</text>
<text x="193.3" y="196.9">9.0.5</text>
<text x="200" y="194.1">Date:</text>
<text x="207" y="194.1">2026-05-02</text>
<text x="263" y="194.3">Rev:</text>
<text x="263" y="196.9">Id:</text>
<text x="267.1" y="196.9">2/5</text>
<text x="269.4" y="194.3">0.1</text>
</g>
<g font-size="1.8" fill="#840000">
<text x="35" y="11.9">1</text>
<text x="85" y="11.9">2</text>
<text x="135" y="11.9">3</text>
<text x="185" y="11.9">4</text>
<text x="235" y="11.9">5</text>
<text x="285" y="11.9">6</text>
<text x="10.3" y="35.9">A</text>
<text x="285.3" y="35.9">A</text>
<text x="10.3" y="85.9">B</text>
<text x="285.3" y="85.9">B</text>
<text x="10.3" y="135.9">C</text>
<text x="285.3" y="135.9">C</text>
<text x="10.3" y="185.9">D</text>
<text x="285.3" y="185.9">D</text>
<text x="35" y="199.9">1</text>
<text x="85" y="199.9">2</text>
<text x="135" y="199.9">3</text>
<text x="185" y="199.9">4</text>
<text x="235" y="199.9">5</text>
<text x="285" y="199.9">6</text>
</g>
<g font-size="1.8" fill="#006464">
<text x="236.2" y="28.8">U103</text>
<text x="266.5" y="29.8">TP107</text>
<text x="169.5" y="33.9">+VSYS</text>
<text x="219.8" y="30.1">L101</text>
<text x="220.4" y="32.6">2u2</text>
<text x="231.6" y="35.2">SW</text>
<text x="232.1" y="31.3">TPS61099DRV</text>
<text x="241" y="35.2">VOUT</text>
<text x="274.2" y="30.1">+5V0</text>
<text x="180.6" y="40.7">C106</text>
<text x="189.5" y="40.7">C107</text>
<text x="198.4" y="40.7">C108</text>
<text x="205.5" y="40.7">C109</text>
<text x="231.6" y="39">VI</text>
<text x="243.3" y="39">FB</text>
<text x="257.5" y="36.9">R108</text>
<text x="264.6" y="37.9">C110</text>
<text x="274.6" y="38.2">C111</text>
<text x="274.6" y="41.8">10u</text>
<text x="180.3" y="44.6">10u</text>
<text x="189.2" y="44.6">10u</text>
<text x="198.4" y="44.3">10u</text>
<text x="206.8" y="44.3">10u</text>
<text x="231.6" y="42.8">EN</text>
<text x="241.8" y="42.8">GND</text>
<text x="257.9" y="43.3">2M</text>
<text x="264.7" y="42.8">10u</text>
<text x="123.2" y="49.1">C101</text>
<text x="123.2" y="51.7">1u</text>
<text x="160" y="49.1">C105</text>
<text x="160" y="51.7">1u</text>
<text x="228.6" y="49.1">R107</text>
<text x="228.6" y="51.7">1M</text>
<text x="257.8" y="50.1">R109</text>
<text x="30.4" y="58">USB4125-GF-A</text>
<text x="35.7" y="55.5">J101</text>
<text x="49.8" y="58">+VBUS_IN</text>
<text x="63.5" y="56.7">D101</text>
<text x="87.4" y="57">TP101</text>
<text x="127.5" y="58">NPM1300-QEAA-R7</text>
<text x="134.6" y="55.5">U101</text>
<text x="177.6" y="59.3">TP104</text>
<text x="208.8" y="54.2">TP108</text>
<text x="257.9" y="55.5">510k</text>
<text x="210.8" y="70.7">R110</text>
<text x="237" y="72">TP105</text>
<text x="246.3" y="69.4">+1V8_MCU</text>
<text x="207.7" y="73.3">R_Shunt_1R</text>
<text x="70.9" y="81.9">TP102</text>
<text x="94" y="79.6">C102</text>
<text x="94" y="82.1">2u2</text>
<text x="175.3" y="80.9">L102</text>
<text x="175.3" y="83.4">2u2</text>
<text x="188" y="80.9">C112</text>
<text x="188" y="83.4">10u</text>
<text x="203.9" y="81.1">U104</text>
<text x="74.9" y="89.8">D105</text>
<text x="205" y="89.8">GND</text>
<text x="205" y="84.7">IN+</text>
<text x="205" y="87.2">NC</text>
<text x="217.9" y="89.8">OUT</text>
<text x="218" y="84.7">IN-</text>
<text x="233.9" y="84.4">TP109</text>
<text x="62.9" y="94.8">+VSYS</text>
<text x="69.6" y="92.3">LTST-C19HE1WT</text>
<text x="206.7" y="93.6">INA216A2RSWR</text>
<text x="236.2" y="101.4">TP106</text>
<text x="248.8" y="99.9">+3V0</text>
<text x="175.3" y="105">L103</text>
<text x="175.3" y="107.5">2u2</text>
<text x="188" y="105">C113</text>
<text x="188" y="107.5">10u</text>
<text x="66.6" y="117.7">R101</text>
<text x="78.7" y="117.7">R102</text>
<text x="170.7" y="119.5">TP110</text>
<text x="66.6" y="120.2">47k</text>
<text x="78.7" y="120.2">150k</text>
<text x="171" y="123.5">TP111</text>
<text x="43.9" y="126.6">+VBAT</text>
<text x="84.5" y="128.9">+VDD_IO</text>
<text x="171" y="128.6">TP112</text>
<text x="57.1" y="136.8">U102</text>
<text x="111.3" y="136">C104</text>
<text x="21.2" y="143.6">J102</text>
<text x="43.2" y="139.3">R103</text>
<text x="43.2" y="141.8">330</text>
<text x="52.8" y="139.3">BQ29702DSER</text>
<text x="111.3" y="138.5">100n</text>
<text x="32.5" y="154.5">C103</text>
<text x="109.2" y="150.7">R106</text>
<text x="109.2" y="153.3">2k2</text>
<text x="32.6" y="157.1">100n</text>
<text x="60.9" y="160.9">R104</text>
<text x="100.8" y="160.9">R105</text>
<text x="62" y="163.4">5M1</text>
<text x="80.9" y="167" transform="rotate(-90 80.9 167)">G2</text>
<text x="88.5" y="167" transform="rotate(-90 88.5 167)">G1</text>
<text x="100.8" y="163.4">5M1</text>
<text x="75.4" y="171">S2</text>
<text x="89.6" y="171">S1</text>
<text x="55.6" y="177.1">TP103</text>
<text x="69.3" y="177.1">Q101</text>
<text x="79.6" y="176" transform="rotate(-90 79.6 176)">D2_2</text>
<text x="82.1" y="176" transform="rotate(-90 82.1 176)">D2_1</text>
<text x="87.2" y="176" transform="rotate(-90 87.2 176)">D1_2</text>
<text x="89.8" y="176" transform="rotate(-90 89.8 176)">D1_1</text>
<text x="63.1" y="180.7">CSD85301Q2</text>
</g>
<text font-size="1.8" fill="#0f0f0f" x="229.2" y="34">5</text>
<g font-size="1.8" fill="#a90000">
<text x="246.9" y="34">2</text>
<text x="229.2" y="37.8">6</text>
<text x="229.2" y="41.7">4</text>
<text x="246.9" y="37.8">3</text>
<text x="246.9" y="41.7">1</text>
<text x="70.9" y="55.3" transform="rotate(-90 70.9 55.3)">2</text>
<text x="70.9" y="60.4" transform="rotate(-90 70.9 60.4)">1</text>
<text x="208.8" y="75.9">1</text>
<text x="216.5" y="75.9">2</text>
<text x="201.2" y="83.6">2</text>
<text x="224.1" y="83.6">4</text>
<text x="201.2" y="88.6">9</text>
<text x="201.2" y="86.1">1</text>
<text x="223.5" y="88.6">10</text>
<text x="26.6" y="145.8">1</text>
<text x="26.6" y="148.3">2</text>
<text x="79.8" y="162" transform="rotate(-90 79.8 162)">5</text>
<text x="87.4" y="162" transform="rotate(-90 87.4 162)">2</text>
<text x="71.7" y="169.9">4</text>
<text x="94.5" y="169.9">1</text>
<text x="78.5" y="179.8" transform="rotate(-90 78.5 179.8)">8</text>
<text x="81" y="179.8" transform="rotate(-90 81 179.8)">3</text>
<text x="86.1" y="179.8" transform="rotate(-90 86.1 179.8)">7</text>
<text x="88.6" y="179.8" transform="rotate(-90 88.6 179.8)">6</text>
</g>
<g font-size="1.8" fill="#725600">
<text x="209.8" y="59.3">BOOST_EN</text>
<text x="240.2" y="89.8">MCU_CURR_MON_COMP</text>
<text x="92.6" y="119">NPM_SHPHLD</text>
</g>
<g font-size="1.8" fill="#c200c2">
<text x="96.4" y="125.3">NPM_SDA</text>
<text x="96.5" y="122.8">NPM_SCL</text>
</g>
<g font-size="1.8" fill="#0000c2">
<text x="176.5" y="152.2">The</text>
<text x="176.5" y="154.3">Spikes</text>
<text x="180.9" y="152.2">power</text>
<text x="183.8" y="154.3">in</text>
<text x="186.8" y="154.3">the</text>
<text x="187.6" y="152.2">rail</text>
<text x="190.9" y="154.3">consumption</text>
<text x="192" y="152.2">only</text>
<text x="197.1" y="152.2">supplying</text>
<text x="204.1" y="154.3">will</text>
<text x="207.3" y="152.2">the</text>
<text x="208.6" y="154.3">be</text>
<text x="211.5" y="152.2">MCU is</text>
<text x="212" y="154.3">used</text>
<text x="217.6" y="154.3">to</text>
<text x="219.6" y="152.2">being</text>
<text x="220.7" y="154.3">locate</text>
<text x="225.9" y="152.2">monitored</text>
<text x="227.8" y="154.3">BLE_TX and</text>
<text x="236.6" y="152.2">for</text>
<text x="240.2" y="154.3">BLE_RX</text>
<text x="240.4" y="152.2">its</text>
<text x="244" y="152.2">current</text>
<text x="248.3" y="154.3">Events.</text>
<text x="251.9" y="152.2">consumption.</text>
<text x="176.5" y="156.3">These</text>
<text x="176.5" y="160.4">1</text>
<text x="181.6" y="160.4">Shunt</text>
<text x="183" y="156.3">Events</text>
<text x="188.1" y="160.4">Resistor</text>
<text x="190.3" y="156.3">are</text>
<text x="194.6" y="156.3">then</text>
<text x="197" y="160.4">+</text>
<text x="199.8" y="160.4">50</text>
<text x="199.9" y="156.3">used</text>
<text x="203.4" y="160.4">V-Gain</text>
<text x="205.5" y="156.3">to</text>
<text x="208.5" y="156.3">synchronize</text>
<text x="211.4" y="160.4">at</text>
<text x="214.5" y="160.4">1V8</text>
<text x="219.2" y="160.4">load</text>
<text x="220.9" y="156.3">the</text>
<text x="224.5" y="160.4">-&gt;</text>
<text x="225.1" y="156.3">timestamp</text>
<text x="228.8" y="160.4">Ezurio</text>
<text x="235.9" y="160.4">reports</text>
<text x="236.1" y="156.3">with</text>
<text x="241.1" y="156.3">the</text>
<text x="243.8" y="160.4">24</text>
<text x="245.3" y="156.3">sensors.</text>
<text x="247.4" y="160.4">mA</text>
<text x="251.3" y="160.4">max.</text>
<text x="257" y="160.4">current</text>
<text x="265" y="160.4">for</text>
<text x="268.8" y="160.4">BLE</text>
<text x="273.5" y="160.4">(+7dBm</text>
<text x="180.9" y="164.5">max.</text>
<text x="186.2" y="162.4">=</text>
<text x="186.5" y="164.5">readable</text>
<text x="195.6" y="162.4">A *</text>
<text x="195.9" y="164.5">current</text>
<text x="203.9" y="164.5">~36</text>
<text x="205" y="162.4">*</text>
<text x="208.4" y="164.5">mA</text>
<text x="210.8" y="162.4">V (Gain)</text>
<text x="212.4" y="164.5">-&gt;</text>
<text x="216.7" y="164.5">whole</text>
<text x="220.1" y="162.4">=</text>
<text x="222.9" y="162.4">1.25</text>
<text x="223.3" y="164.5">range</text>
<text x="229.8" y="164.5">is</text>
<text x="232.6" y="164.5">covered</text>
<text x="241.1" y="164.5">and</text>
<text x="245.8" y="164.5">good</text>
<text x="251.6" y="164.5">trade</text>
<text x="257.7" y="164.5">off</text>
<text x="261.4" y="164.5">with</text>
<text x="266.4" y="164.5">resolution</text>
</g>
<g font-size="1.4" fill="#0000c2">
<text x="240.3" y="25.6">Charging</text>
<text x="248" y="25.6">the</text>
<text x="251.4" y="25.6">Sensors</text>
<text x="68.6" y="50.5">ESD-Protection</text>
<text x="176.5" y="52">Add</text>
<text x="176.5" y="53.6">pin</text>
<text x="179.9" y="53.6">on</text>
<text x="180.3" y="52">GND-Vias</text>
<text x="182.7" y="53.6">PVSS2</text>
<text x="188.6" y="53.6">&amp;</text>
<text x="188.7" y="52">close</text>
<text x="190.9" y="53.6">PVSS1</text>
<text x="193.8" y="52">to</text>
<text x="231.6" y="81.3">Powering</text>
<text x="239.4" y="81.3">the</text>
<text x="242.8" y="81.3">nRF</text>
<text x="245.6" y="79.7">BUCK1:</text>
<text x="246.6" y="81.3">Module</text>
<text x="234.8" y="110.5">Powering</text>
<text x="242.6" y="110.5">the</text>
<text x="246" y="110.5">SD-Card</text>
<text x="246.7" y="108.9">BUCK2:</text>
<text x="189.5" y="118.3">Add</text>
<text x="189.5" y="119.9">pin</text>
<text x="192.8" y="119.9">on</text>
<text x="193.2" y="118.3">GND-Via</text>
<text x="195.7" y="119.9">PVSS2</text>
<text x="200.9" y="118.3">close</text>
<text x="201.5" y="119.9">&amp;</text>
<text x="203.8" y="119.9">PVSS1</text>
<text x="205.9" y="118.3">to</text>
<text x="63.2" y="128.8">47k</text>
<text x="67" y="128.8">sets</text>
<text x="71.2" y="128.8">Buck1</text>
<text x="76.8" y="128.8">to</text>
<text x="79.3" y="128.8">1V8</text>
<text x="23.9" y="145.8">+</text>
</g>
<g font-size="1.4" fill="#006464">
<text x="40.5" y="63">VBUS</text>
<text x="115.3" y="63">VBUS</text>
<text x="151.9" y="63">VBUSOUT</text>
<text x="41.5" y="68">CC1</text>
<text x="41.5" y="70.6">CC2</text>
<text x="115.3" y="68">CC1</text>
<text x="115.3" y="70.6">CC2</text>
<text x="154.8" y="69.3">PVDD</text>
<text x="155.1" y="66.8">VSYS</text>
<text x="41.4" y="75.7">GND</text>
<text x="115.3" y="75.7">VBAT</text>
<text x="154" y="76.9">VOUT1</text>
<text x="39.2" y="80.7">SHIELD</text>
<text x="115.3" y="78.2">NTC</text>
<text x="115.3" y="84.6">GPIO0</text>
<text x="115.3" y="87.1">GPIO1</text>
<text x="115.3" y="89.6">GPIO2</text>
<text x="154" y="89.6">PVSS1</text>
<text x="155.7" y="87.1">SW1</text>
<text x="115.3" y="92.2">GPIO3</text>
<text x="115.3" y="94.7">GPIO4</text>
<text x="115.3" y="99.8">LED0</text>
<text x="154" y="101.1">VOUT2</text>
<text x="115.3" y="102.3">LED1</text>
<text x="115.3" y="104.9">LED2</text>
<text x="115.3" y="111.2">VSET1</text>
<text x="115.3" y="113.8">VSET2</text>
<text x="154" y="113.8">PVSS2</text>
<text x="155.7" y="111.2">SW2</text>
<text x="115.3" y="118.8">SHPHLD</text>
<text x="147.1" y="118.8">LSIN1/VINLDO1</text>
<text x="115.3" y="125.2">SDA</text>
<text x="115.3" y="122.7">SCL</text>
<text x="144.4" y="125.2">LSOUT1/VOUTLDO1</text>
<text x="147.1" y="121.4">LSIN2/VINLDO2</text>
<text x="115.3" y="131.5">VDDIO</text>
<text x="144.4" y="127.7">LSOUT2/VOUTLDO2</text>
<text x="155.1" y="131.5">AVSS</text>
<text x="53.1" y="148.1">BAT</text>
<text x="62.1" y="148.1">COUT</text>
<text x="63.9" y="144.2">V-</text>
<text x="53.1" y="151.9">VSS</text>
<text x="62.1" y="151.9">DOUT</text>
</g>
<g font-size="1.4" fill="#a90000">
<text x="47.2" y="62">A9</text>
<text x="110.7" y="62">21</text>
<text x="161.5" y="62">22</text>
<text x="161.5" y="65.8">20</text>
<text x="47.1" y="69.6">B5</text>
<text x="47.2" y="67.1">A5</text>
<text x="110.7" y="67.1">23</text>
<text x="110.7" y="69.6">24</text>
<text x="161.9" y="68.3">4</text>
<text x="46.7" y="74.7">A12</text>
<text x="110.7" y="74.7">19</text>
<text x="110.7" y="77.2">18</text>
<text x="161.9" y="75.9">1</text>
<text x="47.2" y="79.8">S1</text>
<text x="111.1" y="83.6">7</text>
<text x="111.1" y="86.1">8</text>
<text x="111.1" y="88.6">9</text>
<text x="161.9" y="88.6">2</text>
<text x="161.9" y="86.1">3</text>
<text x="110.7" y="91.2">10</text>
<text x="110.7" y="93.7">11</text>
<text x="71.8" y="101.3">4</text>
<text x="81.9" y="96.3">1</text>
<text x="81.9" y="101.3">2</text>
<text x="110.7" y="98.8">25</text>
<text x="110.7" y="101.3">26</text>
<text x="161.5" y="100.1">32</text>
<text x="81.9" y="106.4">3</text>
<text x="110.7" y="103.9">27</text>
<text x="110.7" y="110.2">17</text>
<text x="110.7" y="112.8">16</text>
<text x="161.9" y="112.8">6</text>
<text x="161.9" y="110.2">5</text>
<text x="110.7" y="117.9">15</text>
<text x="161.5" y="117.9">28</text>
<text x="110.7" y="124.2">13</text>
<text x="110.7" y="121.7">14</text>
<text x="161.5" y="120.4">30</text>
<text x="161.5" y="124.2">29</text>
<text x="110.7" y="130.6">12</text>
<text x="161.5" y="130.6">33</text>
<text x="161.5" y="126.7">31</text>
<text x="69.2" y="143.3">6</text>
<text x="48.9" y="147.1">5</text>
<text x="69.2" y="147.1">2</text>
<text x="48.9" y="150.9">4</text>
<text x="69.2" y="150.9">3</text>
</g>
<g font-size="1.1" fill="#0f0f0f">
<text x="248.9" y="37.9">BOOST_FB</text>
<text x="157.5" y="45.5">NPM_VBUSOUT</text>
<text x="53.3" y="69.6">CC2</text>
<text x="53.3" y="67.1">CC1</text>
<text x="165.1" y="76">NPM_VOUT1</text>
<text x="165.1" y="86.2">NPM_SW1</text>
<text x="96.5" y="98.9">NPM_LED0</text>
<text x="96.5" y="101.4">NPM_LED1</text>
<text x="96.5" y="103.9">NPM_LED2</text>
<text x="96.5" y="110.3">NPM_VSET1</text>
<text x="165.1" y="110.3">NPM_SW2</text>
<text x="74.9" y="143.3">BAT_P_V-</text>
<text x="41.9" y="147.1">BAT_P_BAT</text>
<text x="74.9" y="147.1">BAT_P_COUT</text>
<text x="74.9" y="150.9">BAT_P_DOUT</text>
<text x="50.8" y="170">BAT-</text>
</g>
<g font-size="1.1" fill="#0000c2">
<text x="263.1" y="51.6">4.92V</text>
<text x="263.1" y="52.8">1Vref</text>
<text x="267.1" y="52.8">*</text>
<text x="267.4" y="51.6">=</text>
<text x="268.7" y="52.8">((2M+510k)/510k)</text>
<text x="18.3" y="151.5">Battery</text>
<text x="23.2" y="151.5">THT</text>
<text x="26" y="151.5">Pads</text>
</g>
<text font-size="1.1" fill="#006464" x="72.8" y="59.6">TPD1E10B06DYAR</text>
<g font-size="1.1" fill="#840000">
<text x="77.2" y="94.7">RED</text>
<text x="75.6" y="99.7">GREEN</text>
<text x="76.5" y="104.8">BLUE</text>
</g>
<g font-size="1.1" fill="#c20000">
<text x="165.1" y="100.1">NPM_VOUT2</text>
<text x="100.3" y="130.6">NPM_VDDIO</text>
</g>
<text font-size=".5" fill="#0f0f0f" x="226.1" y="34.2">BOOST_SW</text>
</svg>
